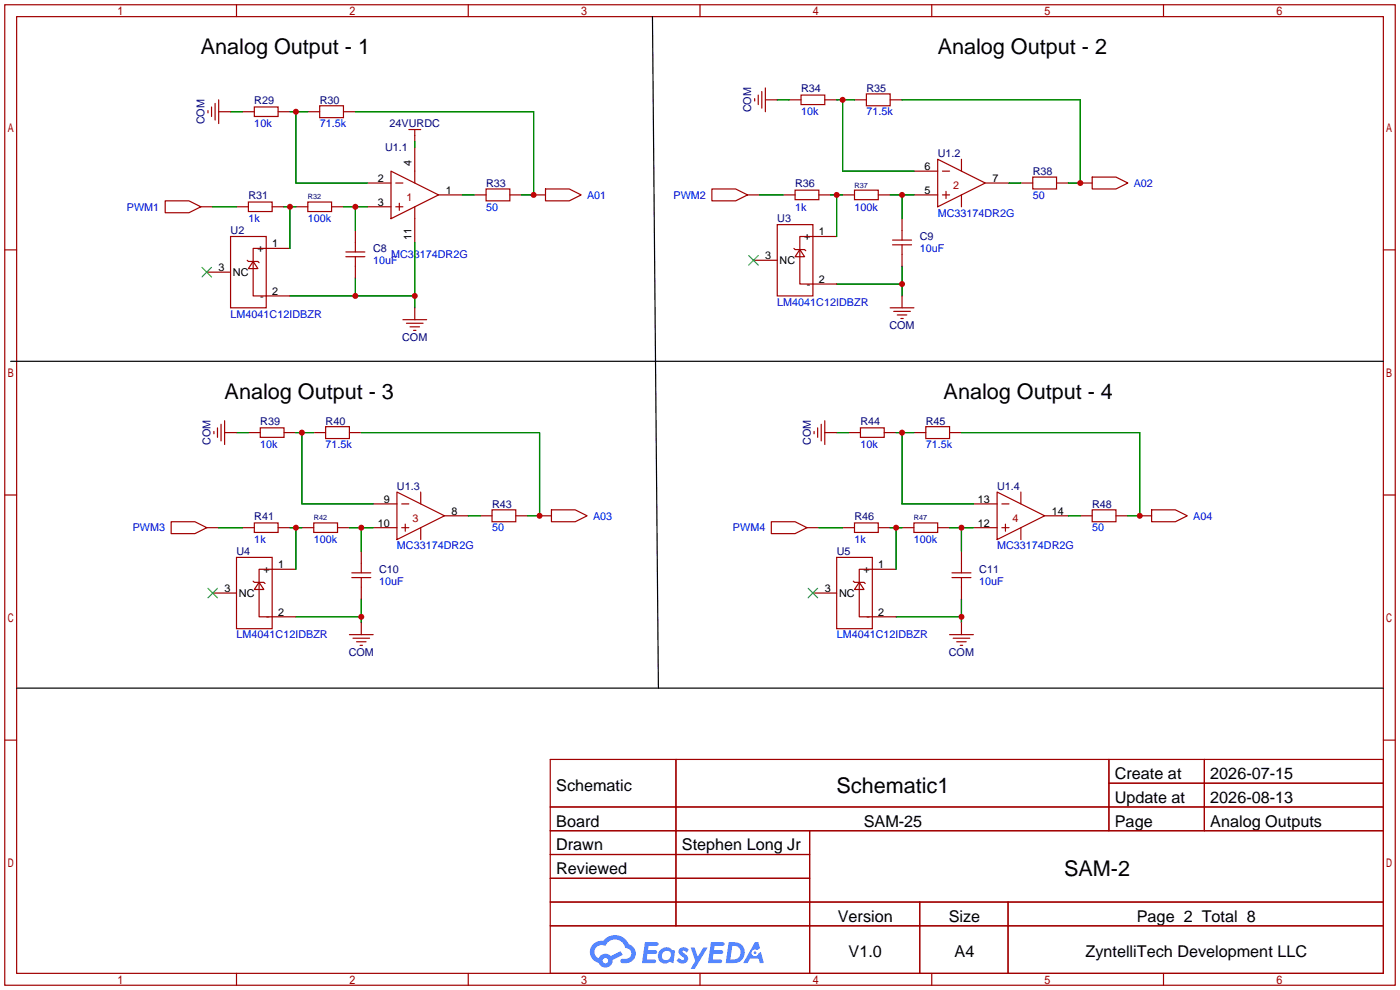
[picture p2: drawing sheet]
<svg xmlns="http://www.w3.org/2000/svg" width="299mm" height="212mm" viewBox="0 0 299 212" stroke-linecap="round" stroke-linejoin="round" font-family="sans-serif">
<g fill="none" stroke="#a10000" stroke-width=".25">
<path d="M1 1h297.2v209.6h-297.2zM3.6 3.6h292.1v204.4h-292.1zM50.5 1v2.6M100.1 1v2.6M149.6 1v2.6M199.1 1v2.6M248.7 1v2.6M1 53.4h2.6M295.7 53.4h2.5M1 105.8h2.6M295.7 105.8h2.5M1 158.2h2.6"/>
<path d="M295.7 158.2h2.5M117.6 162.3h178.1v45.7h-178.1zM117.6 172.5h178.1M117.6 177.5h178.1M144.5 162.3v35.6M173 177.5v30.5M237 162.3v15.2M237 167.4h58.7M257.4 162.3v15.2M117.6 182.6h55.4M117.6 192.8h178.1M117.6 187.7h55.4"/>
<path d="M117.6 197.9h178.1M196.6 192.8v15.2M215.4 192.8v15.2M50.5 208v2.6M100.1 208v2.6M149.6 208v2.6M199.1 208v2.6M248.7 208v2.6"/>
</g>
<g fill="#5487ff">
<path d="M145.3 202.7a1.3 1.3 0 0 1 1.9 .3l-.4 .6a.54 .54 0 0 0-.9-.2l.1 .2a1.34 1.34 0 0 1 .9 1.8 1.47 1.47 0 0 1-2.3-.1l.5-.6 .8 .5a.31 .31 0 0 0 .4-.3 .31 .31 0 0 0-.3-.4 1.12 1.12 0 0 1-.7-1.8z"/>
<path d="M147.6 202.5h.9l.6 2 1.2-2h.9l-2.7 4.6h-.9l1-1.7z"/>
<path d="M137.8 201.4h1.7a1.31 1.31 0 0 1 1.2 .2 .4 .4 0 0 1-.3 .5l-1.8 .1-.1 .9h1.6a.4 .4 0 0 1 .4 .4 .4 .4 0 0 1-.5 .4h-1.6l-.2 1.2h1.4a.46 .46 0 0 1 .5 0 .46 .46 0 0 1 .1 .5l-.4 .2h-2.6z"/>
<path d="M151.9 201.4h1.7a1.32 1.32 0 0 1 1.2 .2 .39 .39 0 0 1-.3 .5l-1.8 .1-.1 .9h1.6a.4 .4 0 0 1 .4 .4 .4 .4 0 0 1-.4 .4h-1.7l-.2 1.2h1.4a.46 .46 0 0 1 .5 0 .46 .46 0 0 1 .1 .5l-.4 .2h-2.6z"/>
<path d="M161.3 201.4h.8l.3 1.3-.6 .4a.75 .75 0 0 0-1.1 .3 .75 .75 0 0 0 .5 1 .75 .75 0 0 0 .9-.7l.5-.2 .6 2.3h-.8l-.3-.9h-1.8l-.5 .9h-1z"/>
<path d="M155.7 201.4l-.6 4.4h1.5a2.27 2.27 0 0 0 2.6-2.2 2.27 2.27 0 0 0-2.7-2.2zM156.5 202.1a1.5 1.5 0 0 1 1.8 1.6 1.5 1.5 0 0 1-1.9 1.4h-.3z"/>
<path d="M141.2 203a1.6 1.6 0 0 0-.3 2.3 1.6 1.6 0 0 0 2.3 .2l.7 .3 .3-2.4-.1-.3-.5-.1a1.58 1.58 0 0 0-2.4 0zM141.8 203.5a.98 .98 0 0 1 1.6 .4 .98 .98 0 0 1-1.1 1.3 .94 .94 0 0 1-.9-.7 .94 .94 0 0 1 .4-1z"/>
<path d="M126.8 201.8a2.37 2.37 0 0 0 1.1 4 1.54 1.54 0 0 0 1.8 1 1.54 1.54 0 0 0 1.2-1.6l2.2-1.1-.5-.8-2 1a1.57 1.57 0 0 0-2.7 .5 1.5 1.5 0 0 1-.7-2.1 1.5 1.5 0 0 1 2.2-.5 2.23 2.23 0 0 1 2.3-1.4 2.23 2.23 0 0 1 2 1.8 1.16 1.16 0 0 1 1.2 1.1 1.16 1.16 0 0 1-1.1 1.2h-.7a.47 .47 0 0 0-.5 .4 .47 .47 0 0 0 .4 .5 2.17 2.17 0 0 0 2.5-.9 2.17 2.17 0 0 0-.3-2.7l-.8-.4a3.2 3.2 0 0 0-5.5-.7l-1.1 .1zM128.8 205.3a.6 .6 0 0 1 1.2 0 .6 .6 0 0 1-1.2 0z"/>
<circle cx="161.4" cy="203.6" r=".28"/>
</g>
<g fill="none" stroke="#a10000" stroke-width=".25">
<path d="M162.8 19.6v3.5M163.6 18.8v5.1M44.4 23.6v.5M45.2 22.9v2M46 22.1v3.6M46.7 23.9h2.6M46.7 21.3v5.1M51.8 23.9h2.6M54.4 22.9h5v2h-5zM59.4 23.9h2.6M65.8 23.9h2.5M68.3 22.6h5.1v2.5h-5.1z"/>
<path d="M73.4 23.9h2.5M78.5 39.1h5.1M83.6 36.6l10.1 5.1-10.1 5zM84.6 39.1h1.5M87.4 27.7h2.5M88.6 27.7v2.5M88.6 31.5v7.6M161.3 21.1v.5M162.1 20.3v2.1M163.6 21.3h2.5M168.7 21.3h2.5M171.2 20.3h5.1v2.1h-5.1z"/>
<path d="M176.3 21.3h2.5M182.6 21.3h2.6M185.2 20.1h5v2.5h-5zM190.2 21.3h2.6M195.3 36.6h5.1M200.4 34l10.2 5.1-10.2 5.1zM201.4 36.6h1.5M205.5 34v2.6M210.6 39.1h5M218.2 39.1h2.5M220.7 37.8h5.1v2.6h-5.1zM225.8 39.1h2.5"/>
<path d="M230.9 39.1h2.5M233.4 37.8h5.1l2.5 1.3-2.5 1.3h-5.1zM35.3 42.9h5.1l2.5 1.3-2.5 1.3h-5.1zM42.9 44.2h2.6M44.2 58.2h5.1M49.3 50.5h7.6v15.3h-7.6zM50.5 44.2h2.6M52.8 55.6l.3 .3h2l.3 .2M53.1 43.2h5.1v2h-5.1zM54.1 55.9l1 1.5h-2zM58.2 44.2h2.5M62 53.1h-7.9v10.1h7.9"/>
<path d="M63.2 44.2h2.6M65.8 43.2h5.1v2h-5.1zM70.9 44.2h2.5M73.9 54.9h4.1M73.9 53.8h4.1M75.9 49.3v4.5M75.9 54.9v4.5M78.5 44.2h5.1M84.6 44.2h1.5M85.3 43.4v1.6M88.6 44.2v7.6M93.7 41.7h5.1"/>
<path d="M101.3 41.7h2.6M103.9 40.4h5.1v2.5h-5.1zM109 41.7h2.5M114 41.7h2.6M116.6 40.4h5.1l2.5 1.3-2.5 1.2h-5.1zM152.1 40.4h5.1l2.6 1.3-2.6 1.2h-5.1zM159.8 41.7h2.5M161 55.6h5.1M166.1 48h7.6v15.2h-7.6zM167.4 41.7h2.5M169.7 53.1l.2 .2h2.1l.2 .3M169.9 40.6h5.1v2.1h-5.1z"/>
<path d="M170.9 53.3l1.1 1.6h-2.1zM175 41.7h2.5M178.8 50.5h-7.9v10.2h7.9M180.1 41.7h2.5M182.6 40.6h5.1v2.1h-5.1zM187.7 41.7h2.5M190.8 52.3h4M190.8 51.3h4M192.8 46.7v4.6M192.8 52.3v4.6M195.3 41.7h5.1M201.4 41.7h1.5"/>
<path d="M202.2 40.9v1.5M205.5 41.7v2.5M86.1 68.3h5.1M86.9 69.1h3.5M87.6 69.8h2.1M88.4 70.6h.5M88.6 65.8v2.5M190.2 65.8h5.1M191 66.5h3.6M191.8 67.3h2M192.5 68.1h.5M192.8 63.2v2.6"/>
<path d="M45.7 92.2v.5M46.5 91.4v2.1M47.2 90.7v3.5M48 92.5h2.5M48 89.9v5.1M53.1 92.5h2.5M55.6 91.4h5.1v2.1h-5.1zM60.7 92.5h2.5M67.1 92.5h2.5M69.6 91.2h5.1v2.5h-5.1zM74.7 92.5h2.5M174 92.2v.5"/>
<path d="M174.8 91.4v2.1M175.5 90.7v3.5M176.3 92.5h2.5M176.3 89.9v5.1M181.4 92.5h2.5M183.9 91.4h5.1v2.1h-5.1zM189 92.5h2.5M195.3 92.5h2.6M197.9 91.2h5v2.5h-5zM202.9 92.5h2.6M36.6 111.5h5.1l2.5 1.3-2.5 1.2h-5.1zM44.2 112.8h2.5"/>
<path d="M50.5 119.1h7.7v15.3h-7.7zM51.8 112.8h2.6M54.4 111.8h5v2h-5zM59.4 112.8h2.6M64.5 112.8h2.6M67.1 111.8h5v2h-5zM72.1 112.8h2.6M77.2 117.9v4.5M79.8 107.7h5M79.8 112.8h5M84.8 105.2l10.2 5-10.2 5.1zM85.9 107.7h1.5"/>
<path d="M85.9 112.8h1.5M86.6 112v1.5M89.9 105.2v2.5M89.9 112.8v2.5M95 110.2h5.1M102.6 110.2h2.6M105.2 109h5v2.5h-5zM110.2 110.2h2.6M115.3 110.2h2.6M117.9 109h5l2.6 1.2-2.6 1.3h-5zM164.8 111.5h5.1l2.6 1.3-2.6 1.2h-5.1zM172.5 112.8h2.5"/>
<path d="M178.8 119.1h7.6v15.3h-7.6zM180.1 112.8h2.5M182.6 111.8h5.1v2h-5.1zM187.7 112.8h2.5M192.8 112.8h2.5M195.3 111.8h5.1v2h-5.1zM200.4 112.8h2.5M205.5 117.9v4.5M208 107.7h5.1M208 112.8h5.1M213.1 105.2l10.2 5-10.2 5.1zM214.1 107.7h1.5"/>
<path d="M214.1 112.8h1.5M214.9 112v1.5M218.2 105.2v2.5M218.2 112.8v2.5M223.3 110.2h5M230.9 110.2h2.5M233.4 109h5.1v2.5h-5.1zM238.5 110.2h2.5M243.6 110.2h2.5M246.1 109h5.1l2.5 1.2-2.5 1.3h-5.1zM45.5 126.7h5M54.1 124.2l.3 .3h2l.2 .2"/>
<path d="M55.4 124.5l1 1.5h-2zM63.2 121.7h-7.8v10.1h7.8M74.7 135.6h5.1M75.2 123.4h4M75.2 122.4h4M75.4 136.4h3.6M76.2 137.2h2M77 137.9h.5M77.2 123.4v4.6M77.2 133.1v2.5M173.7 126.7h5.1M182.4 124.2l.2 .3h2.1l.2 .2"/>
<path d="M183.6 124.5l1.1 1.5h-2.1zM191.5 121.7h-7.9v10.1h7.9M202.9 135.6h5.1M203.5 123.4h4M203.5 122.4h4M203.7 136.4h3.6M204.5 137.2h2M205.2 137.9h.5M205.5 123.4v4.6M205.5 133.1v2.5"/>
</g>
<g fill="none" stroke="#008700" stroke-width=".25">
<path d="M49.3 23.9h2.5M62 23.9h3.8M63.2 23.9v15.2h15.3M75.9 23.9h38.1v17.8h-2.5M88.6 30.2v1.3M166.1 21.3h2.6M178.8 21.3h3.8M180.1 21.3v15.3h15.2M192.8 21.3h38.1v17.8h-2.6M215.6 39.1h2.6M45.5 44.2h5M60.7 44.2h2.5"/>
<path d="M62 44.2v8.9M73.4 44.2h5.1M75.9 44.2v5.1M75.9 59.4v3.8M88.6 51.8v14M98.8 41.7h2.5M162.3 41.7h5.1M177.5 41.7h2.6M178.8 41.7v8.8M190.2 41.7h5.1M192.8 41.7v5M192.8 56.9v6.3"/>
<path d="M62 63.2h26.6M178.8 60.7h14M50.5 92.5h2.6M63.2 92.5h3.9M64.5 92.5v15.2h15.3M77.2 92.5h38.1v17.7h-2.5M178.8 92.5h2.6M191.5 92.5h3.8M192.8 92.5v15.2h15.2M205.5 92.5h38.1v17.7h-2.6M46.7 112.8h5.1M62 112.8h2.5"/>
<path d="M63.2 112.8v8.9M74.7 112.8h5.1M77.2 112.8v5.1M100.1 110.2h2.5M175 112.8h5.1M190.2 112.8h2.6M191.5 112.8v8.9M202.9 112.8h5.1M205.5 112.8v5.1M228.3 110.2h2.6M63.2 131.8h14M77.2 128v5.1"/>
<path d="M191.5 131.8h14M205.5 128v5.1"/>
</g>
<path d="M43.2 57.2l2 2M45.2 57.2l-2 2M160 54.6l2.1 2M162.1 54.6l-2.1 2M44.4 125.7l2.1 2.1M46.5 125.7l-2.1 2.1M172.7 125.7l2.1 2.1M174.8 125.7l-2.1 2.1" fill="none" stroke="#3c3" stroke-width=".25"/>
<path d="M139.4 3.6l1.3 143.5M2.3 77.2h293.4M3.6 147.1h292.1" fill="none" stroke="#000" stroke-width=".25"/>
<g fill="#c00">
<circle cx="88.6" cy="63.2" r=".63"/>
<circle cx="75.9" cy="63.2" r=".63"/>
<circle cx="62" cy="44.2" r=".63"/>
<circle cx="75.9" cy="44.2" r=".63"/>
<circle cx="114" cy="41.7" r=".63"/>
<circle cx="63.2" cy="23.9" r=".63"/>
<circle cx="192.8" cy="60.7" r=".63"/>
<circle cx="178.8" cy="41.7" r=".63"/>
<circle cx="192.8" cy="41.7" r=".63"/>
<circle cx="230.9" cy="39.1" r=".63"/>
<circle cx="180.1" cy="21.3" r=".63"/>
<circle cx="77.2" cy="131.8" r=".63"/>
<circle cx="63.2" cy="112.8" r=".63"/>
<circle cx="77.2" cy="112.8" r=".63"/>
<circle cx="115.3" cy="110.2" r=".63"/>
<circle cx="64.5" cy="92.5" r=".63"/>
<circle cx="205.5" cy="131.8" r=".63"/>
<circle cx="191.5" cy="112.8" r=".63"/>
<circle cx="205.5" cy="112.8" r=".63"/>
<circle cx="243.6" cy="110.2" r=".63"/>
<circle cx="192.8" cy="92.5" r=".63"/>
</g>
<g font-size="4.6">
<text x="42.9" y="11.5">Analog Output - 1</text>
<text x="200.4" y="11.5">Analog Output - 2</text>
<text x="48" y="85.2">Analog Output - 3</text>
<text x="201.7" y="85.2">Analog Output - 4</text>
<text x="178.8" y="169.4">Schematic1</text>
<text x="227.4" y="187.2">SAM-2</text>
</g>
<g font-size="3.5">
<text x="238.3" y="166.5">Create at</text>
<text x="258.7" y="166.5">2026-07-15</text>
<text x="118.9" y="169.1">Schematic</text>
<text x="238.3" y="171.6">Update at</text>
<text x="258.7" y="171.6">2026-08-13</text>
<text x="118.9" y="176.7">Board</text>
<text x="184.6" y="176.7">SAM-25</text>
<text x="238.3" y="176.7">Page</text>
<text x="258.7" y="176.7">Analog Outputs</text>
<text x="118.9" y="181.8">Drawn</text>
<text x="145.7" y="181.8">Stephen Long Jr</text>
<text x="118.9" y="186.8">Reviewed</text>
<text x="179.1" y="197">Version</text>
<text x="202.8" y="197">Size</text>
<text x="243" y="197">Page 2 Total 8</text>
<text x="181.4" y="204.6">V1.0</text>
<text x="204" y="204.6">A4</text>
<text x="232" y="204.6">ZyntelliTech Development LLC</text>
</g>
<g font-size="2.3" fill="#000080">
<text x="54.4" y="22.1">R29</text>
<text x="68.3" y="22.1">R30</text>
<text x="171.2" y="19.6">R34</text>
<text x="185.2" y="19.6">R35</text>
<text x="43.7" y="26.6" transform="rotate(-90 43.7 26.6)">COM</text>
<text x="83.3" y="27.2">24VURDC</text>
<text x="160.6" y="24" transform="rotate(-90 160.6 24)">COM</text>
<text x="82.3" y="32.3">U1.1</text>
<text x="200.4" y="33.6">U1.2</text>
<text x="103.9" y="39.9">R33</text>
<text x="169.9" y="39.9">R36</text>
<text x="220.7" y="37.4">R38</text>
<text x="53.1" y="42.5">R31</text>
<text x="166.1" y="47.5">U3</text>
<text x="49.3" y="50.1">U2</text>
<text x="79.8" y="53.9">C8</text>
<text x="196.6" y="51.4">C9</text>
<text x="190.1" y="70.4">COM</text>
<text x="86" y="72.9">COM</text>
<text x="45" y="95.2" transform="rotate(-90 45 95.2)">COM</text>
<text x="55.6" y="90.7">R39</text>
<text x="69.6" y="90.7">R40</text>
<text x="173.3" y="95.2" transform="rotate(-90 173.3 95.2)">COM</text>
<text x="183.9" y="90.7">R44</text>
<text x="197.9" y="90.7">R45</text>
<text x="84.8" y="104.7">U1.3</text>
<text x="213.1" y="104.7">U1.4</text>
<text x="54.4" y="111">R41</text>
<text x="105.2" y="108.5">R43</text>
<text x="182.6" y="111">R46</text>
<text x="233.4" y="108.5">R48</text>
<text x="50.5" y="118.7">U4</text>
<text x="178.8" y="118.7">U5</text>
<text x="81" y="122.5">C10</text>
<text x="209.3" y="122.5">C11</text>
<text x="74.5" y="140.3">COM</text>
<text x="202.8" y="140.3">COM</text>
</g>
<g font-size="2.3" fill="#00f">
<text x="54.4" y="27.2">10k</text>
<text x="68.3" y="27.2">71.5k</text>
<text x="171.2" y="24.7">10k</text>
<text x="185.2" y="24.7">71.5k</text>
<text x="242.3" y="39.9">A02</text>
<text x="27.1" y="45">PWM1</text>
<text x="53.1" y="47.5">1k</text>
<text x="65.8" y="47.5">100k</text>
<text x="103.9" y="45">50</text>
<text x="125.5" y="42.5">A01</text>
<text x="143.9" y="42.5">PWM2</text>
<text x="169.9" y="45">1k</text>
<text x="182.6" y="45">100k</text>
<text x="200.4" y="46.3">MC33174DR2G</text>
<text x="220.7" y="42.5">50</text>
<text x="196.6" y="53.9">10uF</text>
<text x="79.8" y="56.4">10uF</text>
<text x="83.6" y="55.2">MC33174DR2G</text>
<text x="166.1" y="65.3">LM4041C12IDBZR</text>
<text x="49.3" y="67.9">LM4041C12IDBZR</text>
<text x="55.6" y="95.8">10k</text>
<text x="69.6" y="95.8">71.5k</text>
<text x="183.9" y="95.8">10k</text>
<text x="197.9" y="95.8">71.5k</text>
<text x="28.4" y="113.6">PWM3</text>
<text x="105.2" y="113.6">50</text>
<text x="126.7" y="111">A03</text>
<text x="156.6" y="113.6">PWM4</text>
<text x="233.4" y="113.6">50</text>
<text x="255" y="111">A04</text>
<text x="54.4" y="116.1">1k</text>
<text x="67.1" y="116.1">100k</text>
<text x="84.8" y="117.4">MC33174DR2G</text>
<text x="182.6" y="116.1">1k</text>
<text x="195.3" y="116.1">100k</text>
<text x="213.1" y="117.4">MC33174DR2G</text>
<text x="81" y="125">10uF</text>
<text x="209.3" y="125">10uF</text>
<text x="50.5" y="136.4">LM4041C12IDBZR</text>
<text x="178.8" y="136.4">LM4041C12IDBZR</text>
</g>
<g font-size="2.3">
<text x="87.9" y="35.5" transform="rotate(-90 87.9 35.5)">4</text>
<text x="80.8" y="38.9">2</text>
<text x="95.2" y="41.4">1</text>
<text x="197.6" y="41.4">5</text>
<text x="197.6" y="36.3">6</text>
<text x="212.1" y="38.9">7</text>
<text x="80.8" y="44">3</text>
<text x="55" y="53.9">+</text>
<text x="58.2" y="52.9">1</text>
<text x="87.9" y="51.3" transform="rotate(-90 87.9 51.3)">11</text>
<text x="171.9" y="51.3">+</text>
<text x="175" y="50.3">1</text>
<text x="46.7" y="57.9">3</text>
<text x="49.8" y="59">NC</text>
<text x="163.6" y="55.4">3</text>
<text x="166.6" y="56.4">NC</text>
<text x="55.6" y="64">-</text>
<text x="58.2" y="63">2</text>
<text x="172.5" y="61.5">-</text>
<text x="175" y="60.5">2</text>
<text x="82" y="107.5">9</text>
<text x="209" y="107.5">13</text>
<text x="80.7" y="112.5">10</text>
<text x="96.5" y="110">8</text>
<text x="209" y="112.5">12</text>
<text x="224.8" y="110">14</text>
<text x="56.3" y="122.5">+</text>
<text x="59.4" y="121.4">1</text>
<text x="184.6" y="122.5">+</text>
<text x="187.7" y="121.4">1</text>
<text x="48" y="126.5">3</text>
<text x="51.1" y="127.5">NC</text>
<text x="59.4" y="131.6">2</text>
<text x="176.3" y="126.5">3</text>
<text x="179.3" y="127.5">NC</text>
<text x="187.7" y="131.6">2</text>
<text x="56.9" y="132.6">-</text>
<text x="185.2" y="132.6">-</text>
</g>
<g font-size="2.3" fill="#a00000">
<text x="203.7" y="40.4">2</text>
<text x="86.9" y="43">1</text>
<text x="88.1" y="111.5">3</text>
<text x="216.4" y="111.5">4</text>
</g>
<g font-size="1.6" fill="#000080">
<text x="182.6" y="40.1">R37</text>
<text x="65.8" y="42.6">R32</text>
<text x="67.1" y="111.2">R42</text>
<text x="195.3" y="111.2">R47</text>
</g>
</svg>
